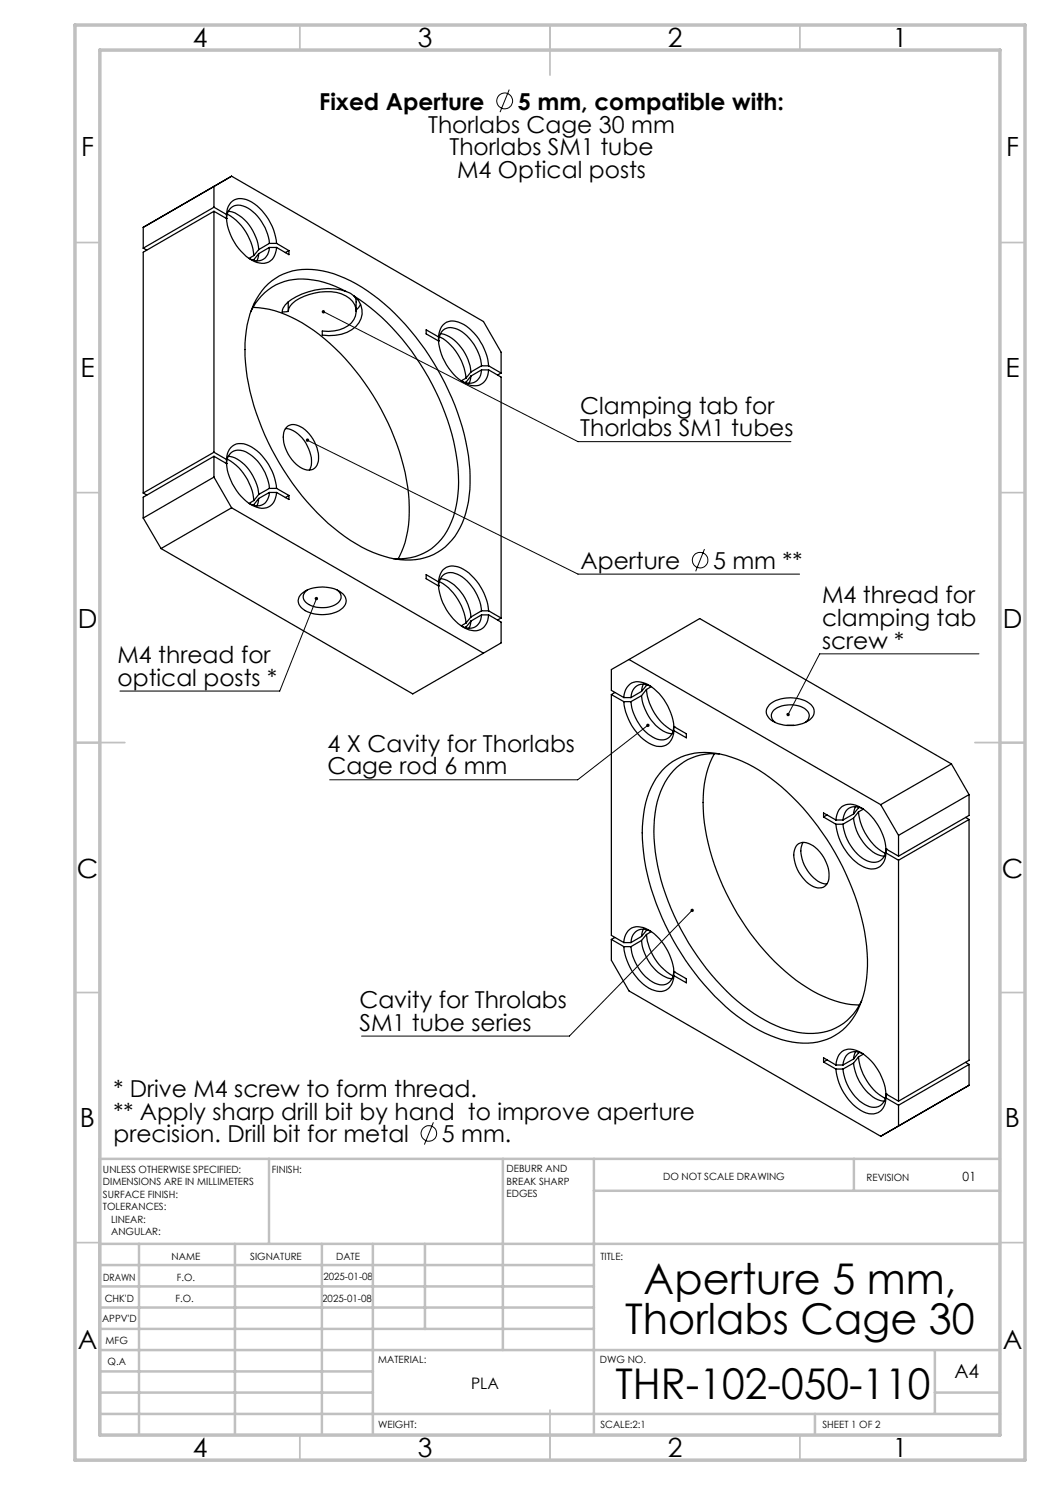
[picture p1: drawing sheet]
<svg xmlns="http://www.w3.org/2000/svg" width="210mm" height="297mm" viewBox="0 0 210 297" stroke-linecap="round" stroke-linejoin="round" font-family="sans-serif">
<g fill="none" stroke="#000" stroke-width=".25">
<path d="M42.8 37.3v4.1M28.6 45.5l17.7-10.3 50.4 29.1 3.5 6.1v4.2M28.6 45.5v4.1M28.6 49.6l.8 .4M32.2 43.4l-3.6 2.1M42.8 42.3v48.1M42.8 42.3l2.5 1.4M42.8 41.4l2.5 1.5M42.8 42.3l-14.2 8.1v48.2M42.8 41.4l-14.2 8.2M45.3 43.7a10.6 10.6 0 0 0 6.1 8.8 2.78 2.78 0 0 0 3.8-2.4l.1-.6M45.3 42.9a2.92 2.92 0 0 1 1.3-2.8 2.92 2.92 0 0 1 3.1 0 10.9 10.9 0 0 1 5.6 8.6"/>
<path d="M45.3 43.7h.1M45.3 43.7a2.49 2.49 0 0 1 1.2-2.3 2.49 2.49 0 0 1 2.6 0 9.4 9.4 0 0 1 4.8 7.3M45.3 42.9v.8M45.4 42.8a10.6 10.6 0 0 1 5.4 8.3M45.6 42.3a6.9 6.9 0 0 1 5 3.8l.8 1.9 .4 1.9M50.8 51.9v.2M50.8 51.9l-.2 .1M50.8 51.1l-1 .6M51.8 50.7l-.4 1.5M51.8 50.7l-1 1.2M51.8 49.9l-1 1.2M53.6 56.8a11.9 11.9 0 0 1 11-2.6 31 31 0 0 1 15.4 9.6 51.6 51.6 0 0 1 13.8 28.8 21.7 21.7 0 0 1-2.8 14.7 11.6 11.6 0 0 1-12 4.5 28.1 28.1 0 0 1-13.4-7.1 52.4 52.4 0 0 1-16.4-30.7 23.5 23.5 0 0 1 2.1-14.1l1.1-1.7z"/>
<path d="M53.9 49.5a2.5 2.5 0 0 1-1.3 2.4 2.5 2.5 0 0 1-2.7-.2M53.9 49.5h1.4M53.9 49.5l-2.1 1.2M53.9 48.7h1.4M53.9 48.7l-2.1 1.2M55.3 49.5l2.5 1.4v-.8M55.3 48.7l2.5 1.4M57.8 50.1l-.7 .4M69.3 58.3a16.7 16.7 0 0 0-12.4-2 11.1 11.1 0 0 0-6.8 6.1M69.3 58.3l.8 .4 .7 .5M69.3 58.3a12.8 12.8 0 0 0-12.3 2.7l-.4 .6-.2 .8 1.2-.1M70.8 59.2a48.1 48.1 0 0 1 18.2 23.3 34.6 34.6 0 0 1 2.2 18.7 12.6 12.6 0 0 1-6.5 9.5 11.3 11.3 0 0 1-6.1 1"/>
<path d="M70.8 59.2a4 4 0 0 1-.4 6.7 8.3 8.3 0 0 1-5.9 1.1v-.8a6.5 6.5 0 0 0 6.3-2.3 3.3 3.3 0 0 0-1.6-4.7 10.4 10.4 0 0 0-8.4 .1 4.2 4.2 0 0 0-3.2 3M71 59.3l.2 .8v2.2M50.6 61.5a21.6 21.6 0 0 1 12.1 4.5 49.3 49.3 0 0 1 19 32.7 21.8 21.8 0 0 1-2.1 13.1M57.6 60.4v1.9M72.1 60.9l-.9 1.1M87.7 67.4a2.91 2.91 0 0 1 2.9-3.2 8.6 8.6 0 0 1 6.2 5.6l.7 2 .2 1.4M87.7 68.2a10.7 10.7 0 0 0 6.1 8.8 2.87 2.87 0 0 0 3.9-3M87.7 68.2h.1M87.7 68.2a2.52 2.52 0 0 1 2.4-2.7 7.3 7.3 0 0 1 5.3 4.5l.6 1.3 .3 1.9M87.7 67.4l-2.5-1.4v.8l2.5 1.4M87.7 67.4v.8M87.9 67.3a10.6 10.6 0 0 1 5.3 8.3"/>
<path d="M88.1 66.7a7.4 7.4 0 0 1 5.2 4.6l.7 1.9 .2 1.2M93.2 76.4v.1M93.2 76.4l-.2 .1M93.2 75.6l-.9 .6M94.2 75.2l-.4 1.5M94.2 75.2l-1 1.2M94.2 74.4l-1 1.2M96.3 74a2.53 2.53 0 0 1-1.2 2.4 2.53 2.53 0 0 1-2.7-.1M96.3 74h1.4M96.3 74l-2.1 1.2M96.3 73.2h1.4M96.3 73.2l-2.1 1.2"/>
<path d="M97.7 74l2.5 1.4v48.2M97.7 73.2l2.5 1.4M100.2 74.6l-.7 .4M28.6 98.6l.8 .4M42.8 90.4l2.5 1.5M42.8 91.3l2.5 1.4M42.8 95.4l3.5 6.2M42.8 91.3v4.1M42.8 95.4l-14.2 8.2M42.8 91.3l-14.2 8.1v4.2M42.8 90.4l-14.2 8.2M45.3 92.7a11 11 0 0 0 5.5 8.5 2.85 2.85 0 0 0 4.4-2.1l.1-.6"/>
<path d="M45.3 91.9a2.92 2.92 0 0 1 1.3-2.8 2.92 2.92 0 0 1 3.1 0 10.9 10.9 0 0 1 5.6 8.6M45.3 92.7h.1M45.3 92.7a2.51 2.51 0 0 1 1.2-2.3 2.51 2.51 0 0 1 2.6-.1 9.4 9.4 0 0 1 4.8 7.4M45.3 91.9v.8M45.4 91.8a10.6 10.6 0 0 1 5.4 8.3M45.6 91.3a6.7 6.7 0 0 1 5 3.8l.8 1.9 .4 1.9M51.8 99.7l-.4 1.5M51.8 99.7l-1 1.2M51.8 98.9l-1 1.2M53.9 98.5a2.5 2.5 0 0 1-1.3 2.4 2.5 2.5 0 0 1-2.7-.2M53.9 98.5h1.4M53.9 98.5l-2.1 1.2"/>
<path d="M53.9 97.7h1.4M53.9 97.7l-2.1 1.2M55.3 98.5l2.5 1.4v-.8M55.3 97.7l2.5 1.4M57.1 85.7a6 6 0 0 1 4.8 4.6 4.3 4.3 0 0 1 0 3.7M57.4 85.4a2.47 2.47 0 0 1 3.1 .2 7.3 7.3 0 0 1 3 7.1 1.93 1.93 0 0 1-3 1 7.4 7.4 0 0 1-3.7-7.2zM57.8 99.1l-.7 .4M28.6 103.6l3.6 6.1M32.2 109.7l50.3 29.1 14.2-8.2M46.3 101.6l50.4 29M46.3 101.6l-14.1 8.1M50.8 100.9v.2"/>
<path d="M50.8 100.9l-.2 .1M50.8 100.1l-1 .6M60.3 118.8a6.9 6.9 0 0 1 8.3 0 2 2 0 0 1-.8 3.3 7.2 7.2 0 0 1-7.5-.5 1.78 1.78 0 0 1 0-2.8zM61.5 118a1.58 1.58 0 0 0-.9 1.5 1.58 1.58 0 0 0 1.1 1.4 5.6 5.6 0 0 0 6.1-.6 1.53 1.53 0 0 0-.3-2.3M87.7 116.4a3 3 0 0 1 2.5-3.2 6.5 6.5 0 0 1 5.1 3 11.3 11.3 0 0 1 2.4 6M87.7 117.2a10.7 10.7 0 0 0 6.1 8.8 2.87 2.87 0 0 0 3.9-3M87.7 117.2h.1M87.7 117.2a2.49 2.49 0 0 1 1.2-2.4 2.49 2.49 0 0 1 2.6 .1 9.3 9.3 0 0 1 4.8 7.3M87.7 116.4l-2.5-1.5v.8l2.5 1.5M87.7 116.4v.8M87.9 116.3a10.6 10.6 0 0 1 5.3 8.3M88.1 115.7a7.2 7.2 0 0 1 5.2 4.6l.7 1.9 .2 1.2"/>
<path d="M93.2 125.4v.2M93.2 125.4l-.2 .1M93.2 124.6l-.9 .6M94.2 124.2l-.4 1.5M94.2 124.2l-1 1.2M94.2 123.4l-1 1.2M96.3 123a2.5 2.5 0 0 1-1.2 2.4 2.5 2.5 0 0 1-2.7-.2M96.3 123h1.4M96.3 123l-2.1 1.2M96.3 122.2h1.4M96.3 122.2l-2.1 1.2M97.7 123l2.5 1.4v4.2l-3.5 2"/>
<path d="M97.7 122.2l2.5 1.4M100.2 123.6l-.7 .4M122.3 138.9v48.2l2.5 1.4M122.3 138.9l2.5 1.4M123 138.5l-.7 .4M124.8 139.5a2.92 2.92 0 0 1 1.3-2.8 2.92 2.92 0 0 1 3.1 0 10.8 10.8 0 0 1 5.6 8.6M124.8 139.5h1.4M125.8 131.9l-3.5 2v4.2l2.5 1.4M125.8 131.9l50.3 29M125.8 131.9l14.1-8.2 50.4 29.1M128.3 139.1a9.1 9.1 0 0 0 5.3 7.5l.8 .2M128.3 138.3l-2.1 1.2"/>
<path d="M128.3 139.1l-2.1 1.2M128.7 136.8l-.4 1.5M129.3 137.9a10.6 10.6 0 0 0 5.3 8.3M129.3 137.1l-1 1.2M129.3 136.9v.2M129.3 137.9l-1 1.2M129.4 137l-.1 .1M130.1 137.3a2.5 2.5 0 0 0-2.7-.2 2.5 2.5 0 0 0-1.2 2.4M130.2 137.3l-.9 .6M124.8 140.3a10.6 10.6 0 0 0 6 8.8 2.87 2.87 0 0 0 4-3M124.8 140.3h1.4M126.2 140.3a8.7 8.7 0 0 0 5.7 7.7 2.45 2.45 0 0 0 2.9-2.7"/>
<path d="M132.4 154.1a12.3 12.3 0 0 1 12.7-3 33.5 33.5 0 0 1 15.5 10.5 51.9 51.9 0 0 1 12.7 27.6 22.7 22.7 0 0 1-2.3 13.9 11.4 11.4 0 0 1-12.5 5.3 30.2 30.2 0 0 1-15.6-9.2 52.3 52.3 0 0 1-14.2-28.6 23.5 23.5 0 0 1 2-14.1zM134.8 145.3h.1M134.8 145.3l2.5 1.5v.8l-2.5-1.5M134.8 145.3v.8M142.9 150.7a22.2 22.2 0 0 0-2 13.8 49.2 49.2 0 0 0 19.5 32.3 21.7 21.7 0 0 0 11.5 4.2M143.9 150.8a11.1 11.1 0 0 0-11.8 7.5 27.5 27.5 0 0 0-.3 16.2 49.9 49.9 0 0 0 17.9 27.4 21.1 21.1 0 0 0 12.9 4.8 10.7 10.7 0 0 0 9.7-6.6M153.9 140.9a7 7 0 0 1 8.3 0 1.99 1.99 0 0 1-.8 3.4 7 7 0 0 1-7.5-.6 1.85 1.85 0 0 1 0-2.8zM155 144.5a1.63 1.63 0 0 1-.7-1.6 1.63 1.63 0 0 1 1.2-1.4 5.5 5.5 0 0 1 6 .8 1.53 1.53 0 0 1-.5 2.2M157.4 145.1h1.4M190.3 152.8l-14.2 8.1M190.3 152.8l3.5 6.1M193.8 158.9l-14.1 8.2"/>
<path d="M193.8 158.9v4.2l-14.1 8.1M159.5 168.9a2.54 2.54 0 0 1 3.1 .3 7.4 7.4 0 0 1 3.1 7 2.13 2.13 0 0 1-3.5 .9 7.4 7.4 0 0 1-3.3-7.1zM160.6 168.5a5.4 5.4 0 0 0 .9 5.6 4.8 4.8 0 0 0 3.9 2.7M164.7 163.4v-.8l2.5 1.4M164.7 163.4l2.5 1.4M165.4 163l-.7 .4M167.2 164a2.91 2.91 0 0 1 2.9-3.2 8.5 8.5 0 0 1 5.9 4.9l.8 2.1 .4 2M167.2 164.8a11 11 0 0 0 5.5 8.6 2.93 2.93 0 0 0 3.1 0 2.93 2.93 0 0 0 1.4-2.8M167.2 164h1.4M167.2 164.8h1.4M168.6 164.8a9.6 9.6 0 0 0 4.8 7.4 2.51 2.51 0 0 0 2.6-.1 2.51 2.51 0 0 0 1.2-2.3M170.7 163.6a9.6 9.6 0 0 0 4.8 7.3l1.3 .3"/>
<path d="M170.7 162.8l-2.1 1.2M170.7 163.6l-2.1 1.2M171.1 161.4l-.4 1.4M171.7 162.4a10.8 10.8 0 0 0 5.4 8.3M171.7 161.6l-1 1.2M171.7 162.4l-1 1.2M171.7 161.4v.2M171.9 161.5l-.2 .1M172.6 161.7a2.53 2.53 0 0 0-2.7-.1 2.53 2.53 0 0 0-1.3 2.4M172.7 161.8l-1 .6M176.1 160.9l3.6 6.2M177.2 169.8h.1"/>
<path d="M177.2 169.8l2.5 1.4M177.2 170.6l2.5 1.4M177.2 169.8v.8M179.7 167.1v4.1M179.7 172v48.2M193.1 163.5l.7 .4M193.8 163.9v48.2l-14.1 8.1M193.8 163.9l-14.1 8.1M122.3 187.9v4.1l3.5 6.2 50.3 29.1M122.3 187.9l2.5 1.4M123 187.5l-.7 .4M124.8 189.3a10.8 10.8 0 0 0 5.5 8.6 2.91 2.91 0 0 0 3.1 0 2.91 2.91 0 0 0 1.4-2.8"/>
<path d="M124.8 188.5a2.92 2.92 0 0 1 1.3-2.8 2.92 2.92 0 0 1 3.1 0 10.8 10.8 0 0 1 5.6 8.6M124.8 188.5h1.4M124.8 189.3h1.4M126.2 189.3a9.1 9.1 0 0 0 5.2 7.5 2.42 2.42 0 0 0 3.4-2.5M128.3 188.1a8.7 8.7 0 0 0 5.8 7.6l.3 .1M128.3 187.3l-2.1 1.2M128.3 188.1l-2.1 1.2M128.7 185.8l-.4 1.5M129.3 186.9a10.5 10.5 0 0 0 5.3 8.3M129.3 185.9v.2M129.3 186.1l-1 1.2M129.3 186.9l-1 1.2"/>
<path d="M129.4 186l-.1 .1M130.1 186.3a2.5 2.5 0 0 0-2.7-.2 2.5 2.5 0 0 0-1.2 2.4M130.2 186.3l-.9 .6M134.8 194.3h.1M134.8 194.3l2.5 1.5v.8l-2.5-1.5M134.8 194.3v.8M164.7 212.4v-.8l2.5 1.4M164.7 212.4l2.5 1.4M165.4 212l-.7 .4M167.2 213a2.91 2.91 0 0 1 2.9-3.2 8.7 8.7 0 0 1 6.2 5.6l.7 2 .2 1.4M167.2 213.8a10.8 10.8 0 0 0 6 8.8 2.88 2.88 0 0 0 4-3M167.2 213h1.4"/>
<path d="M167.2 213.8h1.4M168.6 213.8a9.3 9.3 0 0 0 5.3 7.5 2.45 2.45 0 0 0 3.3-2.5M170.7 212.6a9.6 9.6 0 0 0 4.8 7.3l1.3 .3M170.7 211.8l-2.1 1.2M170.7 212.6l-2.1 1.2M171.1 210.3l-.4 1.5M171.7 211.4a10.8 10.8 0 0 0 5.4 8.3M171.7 210.6l-1 1.2M171.7 211.4l-1 1.2M171.7 210.4v.2M171.9 210.5l-.2 .1M172.6 210.7a2.53 2.53 0 0 0-2.7-.1 2.53 2.53 0 0 0-1.3 2.4"/>
<path d="M172.7 210.8l-1 .6M177.2 218.8h.1M177.2 218.8l2.5 1.4M177.2 219.6l2.5 1.4M177.2 218.8v.8M193.1 212.5l.7 .4M193.8 212.9v4.2M193.8 212.9l-14.1 8.1M193.8 217.1l-14.1 8.1M193.8 217.1l-17.7 10.2M179.7 221v4.2M179.7 225.2l-3.6 2.1"/>
</g>
<g fill="none" stroke="#000" stroke-width=".2">
<path d="M101.8 17.9l-1.8 4.5M64.7 62.3l50.9 26h42.6M61.5 88l54.1 26.8h44.3M63.3 119.7l-7.3 18.5h-32M140.9 109.8l-1.8 4.5M195.8 130.8h-31.9l-6.3 12.1M129.6 145.1l-14.1 10.9h-49.6M138.4 182.1l-24.5 25.1h-41.6M86.7 224.5l-1.8 4.4"/>
<circle cx="100.9" cy="20.2" r="1.58"/>
<circle cx="140" cy="112" r="1.55"/>
<circle cx="85.8" cy="226.7" r="1.55"/>
</g>
<g fill="none" stroke="#c0c0c0" stroke-width=".35">
<path d="M60 5v5M110 5v10M160 5v5M15 48.5h5M200 48.5h5M15 98.5h5M200 98.5h5M15 148.5h10M195 148.5h10M15 198.5h5M200 198.5h5M15 248.5h5"/>
<path d="M200 248.5h5M60 287v5M110 282v10M160 287v5"/>
</g>
<g fill="none" stroke="#c0c0c0" stroke-width=".5">
<path d="M53.8 231.8v17M100.6 231.8v38.2M118.8 231.8v55.2M118.8 238.2h81.2M170.8 231.8v6.4M200 231.8h-180v55.2M20 248.8h180M20 257.3h98.8M20 253h98.8M27.8 248.8v38.2M47 248.8v38.2M64.4 248.8v38.2"/>
<path d="M74.6 248.8v38.2M85 248.8v17M20 265.8h98.8M20 261.5h98.8M20 278.5h54.6M20 274.3h54.6M20 270h180M187 278.5h13M187 270v12.8M20 282.8h180M163 282.8v4.2"/>
</g>
<path d="M15 5h190v287h-190zM20 10h180v277h-180z" fill="none" stroke="#c0c0c0" stroke-width=".7"/>
<path d="M157.4 142.6a.35 .35 0 0 0 .1 .6l.1-.3-.1 .3a.35 .35 0 0 0 .5-.3 .35 .35 0 0 0-.6-.3zM138.1 181.9a.34 .34 0 0 0 .1 .4 .34 .34 0 0 0 .5 0 .34 .34 0 0 0 0-.4l-.3 .2 .2-.3zM129.3 144.8a.34 .34 0 0 0 .1 .5 .34 .34 0 0 0 .4 0 .34 .34 0 0 0 .1-.5l-.3 .3 .3-.3-.3-.1zM64.4 62.1l.3 .2-.3-.1a.34 .34 0 0 0 .3 .4 .34 .34 0 0 0 .3-.5 .34 .34 0 0 0-.6 0zM61.2 87.8l.3 .2-.3-.1a.34 .34 0 0 0 .4 .4 .34 .34 0 0 0 .2-.5 .34 .34 0 0 0-.6 0zM63.1 119.4a.33 .33 0 0 0-.1 .6 .33 .33 0 0 0 .5-.1 .33 .33 0 0 0-.1-.5l-.1 .3 .1-.3z" fill="#000"/>
<g font-size="8.5">
<text x="128.7" y="258.8">Aperture 5 mm,</text>
<text x="125.1" y="266.9">Thorlabs Cage 30</text>
<text x="123.1" y="279.7">THR-102-050-110</text>
</g>
<g font-size="5.3">
<text x="38.5" y="9.5">4</text>
<text x="83.5" y="9.5">3</text>
<text x="133.6" y="9.5">2</text>
<text x="178.6" y="9.5">1</text>
<text x="16.2" y="31.2">F</text>
<text x="201.2" y="31.2">F</text>
<text x="16.1" y="75.5">E</text>
<text x="201.1" y="75.5">E</text>
<text x="15.5" y="125.5">D</text>
<text x="200.5" y="125.5">D</text>
<text x="15.4" y="175.5">C</text>
<text x="200.4" y="175.5">C</text>
<text x="16" y="225.5">B</text>
<text x="201" y="225.5">B</text>
<text x="15.5" y="269.7">A</text>
<text x="200.5" y="269.7">A</text>
<text x="38.5" y="291.5">4</text>
<text x="83.5" y="291.5">3</text>
<text x="133.6" y="291.5">2</text>
<text x="178.6" y="291.5">1</text>
</g>
<g font-size="4.7">
<text x="63.8" y="22">Fixed Aperture</text>
<text x="103.6" y="22">5 mm, compatible with:</text>
<text x="85.6" y="26.5">Thorlabs Cage 30 mm</text>
<text x="89.9" y="31">Thorlabs SM1 tube</text>
<text x="91.4" y="35.6">M4 Optical posts</text>
<text x="116.1" y="82.7">Clamping tab for</text>
<text x="116.1" y="87.3">Thorlabs SM1 tubes</text>
<text x="116.1" y="113.8">Aperture</text>
<text x="142.6" y="113.8">5 mm **</text>
<text x="164.4" y="120.7">M4 thread for</text>
<text x="164.4" y="125.2">clamping tab</text>
<text x="164.4" y="129.7">screw *</text>
<text x="23.5" y="132.6">M4 thread for</text>
<text x="23.5" y="137.2">optical posts *</text>
<text x="65.5" y="150.3">4 X Cavity for Thorlabs</text>
<text x="65.5" y="154.9">Cage rod 6 mm</text>
<text x="71.9" y="201.6">Cavity for Throlabs</text>
<text x="71.9" y="206.2">SM1 tube series</text>
<text x="22.7" y="219.4">* Drive M4 screw to form thread.</text>
<text x="22.7" y="223.9">** Apply sharp drill bit by hand to improve aperture</text>
<text x="22.7" y="228.4">precision. Drill bit for metal</text>
<text x="88.4" y="228.4">5 mm.</text>
</g>
<text font-size="3.9" x="190.9" y="275.5">A4</text>
<text font-size="3.2" x="94.2" y="277.9">PLA</text>
<text font-size="2.5" x="192.5" y="236.1">01</text>
<g font-size="2">
<text x="20.6" y="234.6">UNLESS OTHERWISE SPECIFIED:</text>
<text x="20.6" y="237.1">DIMENSIONS ARE IN MILLIMETERS</text>
<text x="20.6" y="239.6">SURFACE FINISH:</text>
<text x="54.4" y="234.6">FINISH:</text>
<text x="101.3" y="234.5">DEBURR AND</text>
<text x="101.3" y="237">BREAK SHARP</text>
<text x="101.3" y="239.5">EDGES</text>
<text x="132.6" y="236">DO NOT SCALE DRAWING</text>
<text x="173.3" y="236.2">REVISION</text>
<text x="20.6" y="242.1">TOLERANCES:</text>
<text x="22.2" y="244.6">LINEAR:</text>
<text x="22.2" y="247.1">ANGULAR:</text>
<text x="34.3" y="252">NAME</text>
<text x="50" y="251.9">SIGNATURE</text>
<text x="67.2" y="251.9">DATE</text>
<text x="120.1" y="251.9">TITLE:</text>
<text x="20.6" y="256.1">DRAWN</text>
<text x="35.3" y="256.1">F.O.</text>
<text x="64.7" y="255.9">2025-01-08</text>
<text x="20.9" y="260.3">CHK'D</text>
<text x="35.1" y="260.3">F.O.</text>
<text x="64.5" y="260.3">2025-01-08</text>
<text x="20.4" y="264.4">APPV'D</text>
<text x="21.1" y="268.8">MFG</text>
<text x="21.5" y="273">Q.A</text>
<text x="75.6" y="272.5">MATERIAL:</text>
<text x="120" y="272.5">DWG NO.</text>
<text x="75.6" y="285.5">WEIGHT:</text>
<text x="120.1" y="285.6">SCALE:2:1</text>
<text x="164.5" y="285.6">SHEET 1 OF 2</text>
</g>
</svg>
